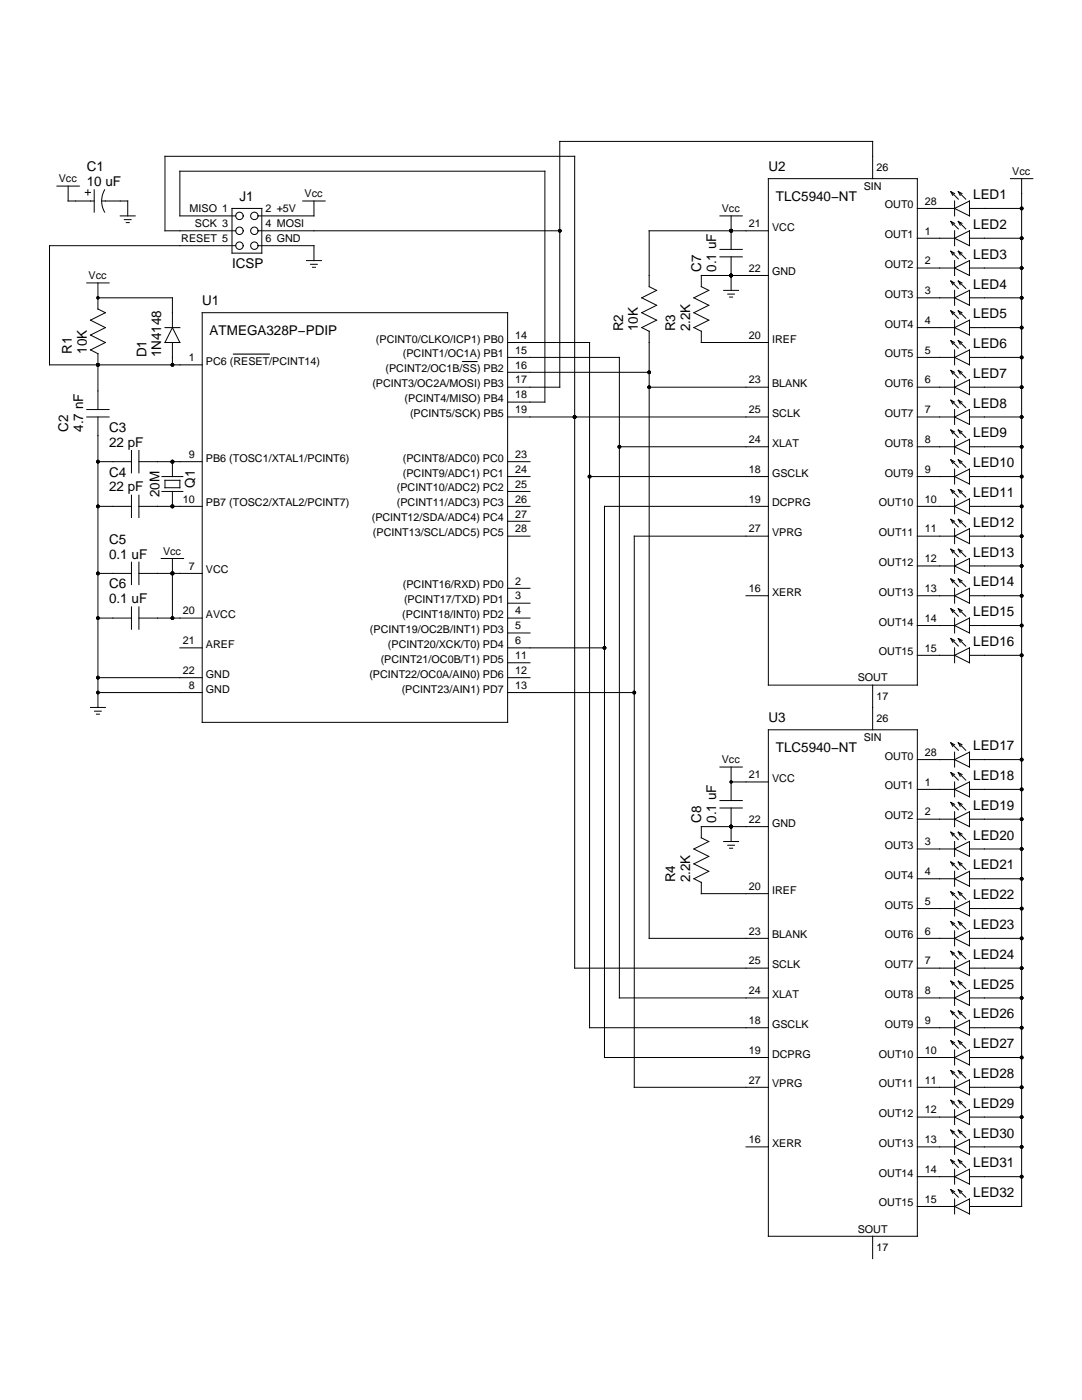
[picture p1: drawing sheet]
<svg xmlns="http://www.w3.org/2000/svg" width="216mm" height="279mm" viewBox="0 0 216 279" stroke-linecap="round" stroke-linejoin="round" font-family="sans-serif">
<g fill="none" stroke="#000" stroke-width=".2">
<path d="M11.4 37.1h4.4M13.6 37.1v3h5.2M17 38.4h1.1M17.5 37.9v1M18.8 37.9v4.4M20.9 37.9a4.5 4.5 0 0 0 0 4.4M153.3 35.7h29.7v101h-29.7zM174.1 35.7v-7.5h-62.4v49.1h-10.4M189.7 38.3l1.5 1.4M189.7 38.3l.4 .7M189.7 38.3l.8 .3M191.2 38.3l1.5 1.4"/>
<path d="M191.2 38.3l.4 .7M191.2 38.3l.8 .3M201.6 35.7h4.5M203.9 35.7v205.1h-10.5M17.3 56.5h4.5M19.5 56.5v5.2l1.5 .7-2.9 1.5 2.9 1.5-2.9 1.5 2.9 1.5-2.9 1.4 1.4 .8M19.5 59.4h14.9v6M20.3 40.1h5.2v3M24 43.1h3M24.8 43.8h1.4M25.2 44.4h.6M46.3 41.6h5.9v8.9h-5.9z"/>
<path d="M47 49h-37.1v23.8h30.5M47 43.1h-11.1v-8.9h72.8v46h-7.4M47 46.1h-14.1v-14.9h81.8v162h38.6M51.5 46.1h60.2M51.5 49h11.1v3M60.4 40.1h4.5M61.2 52h2.9M62 52.7h1.3M62.3 53.3h.6M62.6 40.1v3h-11.1M143.7 43.1h4.4M143.7 51.3h4.4"/>
<path d="M143.7 49.8h4.4M144.4 58h3M145.2 58.7h1.4M145.6 59.3h.6M145.9 43.1v6.7M145.9 51.3v6.7M153.3 55h-13.4v2.2l1.5 .8-2.9 1.4 2.9 1.5-2.9 1.5 2.9 1.5-2.9 1.5M153.3 46.1h-23.8v11.1l1.5 .8-3 1.4 3 1.5-3 1.5 3 1.5-3 1.5M183 59.4h7.5M183 53.5h7.5M183 47.5h7.5M183 41.6h7.5"/>
<path d="M189.7 44.2l1.5 1.5M189.7 44.2l.4 .7M189.7 44.2l.8 .4M189.7 50.1l1.5 1.5M189.7 50.1l.4 .8M189.7 50.1l.8 .4M189.7 56.1l1.5 1.5M189.7 56.1l.4 .7M189.7 56.1l.8 .4M190.5 41.6l2.9-1.5v3zM190.5 47.5l2.9-1.4v2.9zM190.5 53.5l2.9-1.5v3z"/>
<path d="M190.5 59.4l2.9-1.4v2.9zM190.5 40.1v3M190.5 46.1v2.9M190.5 52v3M190.5 58v2.9M191.2 44.2l1.5 1.5M191.2 44.2l.4 .7M191.2 44.2l.8 .4M191.2 50.1l1.5 1.5M191.2 50.1l.4 .8M191.2 50.1l.8 .4M191.2 56.1l1.5 1.5"/>
<path d="M191.2 56.1l.4 .7M191.2 56.1l.8 .4M193.4 59.4h10.5M193.4 53.5h10.5M193.4 47.5h10.5M193.4 41.6h10.5M19.5 70.6v11.1M32.9 65.4h3M34.4 68.4v4.4M34.4 65.4l1.5 3h-3zM40.4 62.4h60.9v81.8h-60.9zM101.3 68.4h16.3v136.7h35.7"/>
<path d="M101.3 71.3h22.3v127.9h29.7M101.3 74.3h28.2M128 65.4l1.5 .7M129.5 66.1v121.2h23.8M129.5 77.3h23.8M138.5 65.4l1.4 .7M139.9 66.1v2.3h13.4M183 77.3h7.5M183 71.3h7.5M183 65.4h7.5M189.7 62l1.5 1.5M189.7 62l.4 .8"/>
<path d="M189.7 62l.8 .4M189.7 68l1.5 1.5M189.7 68l.4 .7M189.7 68l.8 .4M189.7 73.9l1.5 1.5M189.7 73.9l.4 .8M189.7 73.9l.8 .4M189.7 79.9l1.5 1.5M189.7 79.9l.4 .7M189.7 79.9l.8 .3M190.5 65.4l2.9-1.5v3zM190.5 71.3l2.9-1.5v3z"/>
<path d="M190.5 77.3l2.9-1.5v3zM190.5 63.9v3M190.5 69.8v3M190.5 75.8v3M191.2 62l1.5 1.5M191.2 62l.4 .8M191.2 62l.8 .4M191.2 68l1.5 1.5M191.2 68l.4 .7M191.2 68l.8 .4M191.2 73.9l1.5 1.5M191.2 73.9l.4 .8"/>
<path d="M191.2 73.9l.8 .4M191.2 79.9l1.5 1.5M191.2 79.9l.4 .7M191.2 79.9l.8 .3M193.4 77.3h10.5M193.4 71.3h10.5M193.4 65.4h10.5M17.3 83.2h4.5M17.3 81.7h4.5M19.5 92.1h6.7M19.5 83.2v58M26.2 89.9v4.5"/>
<path d="M26.2 98.8v4.5M27.7 92.1h12.7M27.7 89.9v4.5M27.7 98.8v4.5M32.3 95.1h4.2M32.3 98.1h4.2M32.9 95.9h3v1.4h-3zM34.4 92.1v3M34.4 98.1v3M101.3 92.1h4.5M101.3 95.1h4.5M101.3 83.2h52"/>
<path d="M101.3 98.1h4.5M117.6 95.1h35.7M123.6 89.2h29.7M183 95.1h7.5M183 89.2h7.5M183 83.2h7.5M189.7 85.8l1.5 1.5M189.7 85.8l.4 .8M189.7 85.8l.8 .4M189.7 91.8l1.5 1.5M189.7 91.8l.4 .7M189.7 91.8l.8 .3"/>
<path d="M189.7 97.7l1.5 1.5M189.7 97.7l.4 .8M189.7 97.7l.8 .4M190.5 83.2l2.9-1.5v3zM190.5 89.2l2.9-1.5v3zM190.5 95.1l2.9-1.5v3zM190.5 81.7v3M190.5 87.7v3M190.5 93.6v3M190.5 99.6v2.9M191.2 85.8l.8 .4M191.2 85.8l1.5 1.5"/>
<path d="M191.2 85.8l.4 .8M191.2 91.8l1.5 1.5M191.2 91.8l.4 .7M191.2 91.8l.8 .3M191.2 97.7l1.5 1.5M191.2 97.7l.4 .8M191.2 97.7l.8 .4M193.4 95.1h10.5M193.4 89.2h10.5M193.4 83.2h10.5M19.5 101.1h6.7M19.5 114.4h6.7"/>
<path d="M26.2 112.2v4.5M27.7 101.1h12.7M27.7 112.2v4.5M27.7 114.4h12.7M32.2 111.5h4.4M34.4 111.5v11.9M101.3 101.1h4.5M101.3 107h4.5M101.3 104h4.5M101.3 117.4h4.5M148.9 118.9h4.4M153.3 101.1h-32.7v109.9h32.7"/>
<path d="M153.3 107h-26.7v110h26.7M183 101.1h7.5M183 107h7.5M183 118.9h7.5M183 112.9h7.5M189.7 103.7l1.5 1.4M189.7 103.7l.4 .7M189.7 103.7l.8 .3M189.7 109.6l1.5 1.5M189.7 109.6l.4 .7M189.7 109.6l.8 .4M189.7 115.5l1.5 1.5"/>
<path d="M189.7 115.5l.4 .8M189.7 115.5l.8 .4M190.5 101.1l2.9-1.5v2.9zM190.5 107l2.9-1.5v3zM190.5 112.9l2.9-1.4v2.9zM190.5 118.9l2.9-1.5v3zM190.5 105.5v3M190.5 111.5v2.9M190.5 117.4v3M191.2 103.7l1.5 1.4M191.2 103.7l.4 .7M191.2 103.7l.8 .3"/>
<path d="M191.2 109.6l1.5 1.5M191.2 109.6l.4 .7M191.2 109.6l.8 .4M191.2 115.5l1.5 1.5M191.2 115.5l.4 .8M191.2 115.5l.8 .4M193.4 101.1h10.5M193.4 107h10.5M193.4 118.9h10.5M193.4 112.9h10.5M19.5 135.2h20.9M19.5 138.2h20.9"/>
<path d="M19.5 123.4h6.7M26.2 121.1v4.5M27.7 121.1v4.5M27.7 123.4h12.7M35.9 129.3h4.5M101.3 135.2h4.5M101.3 129.3h19.3M101.3 138.2h25.3M101.3 123.4h4.5M101.3 120.4h4.5M101.3 126.3h4.5M101.3 132.3h4.5"/>
<path d="M174.1 136.7v8.9M183 130.8h7.5M183 124.8h7.5M189.7 121.5l1.5 1.5M189.7 121.5l.4 .7M189.7 121.5l.8 .4M189.7 127.4l1.5 1.5M189.7 127.4l.4 .8M189.7 127.4l.8 .4M190.5 124.8l2.9-1.4v2.9zM190.5 130.8l2.9-1.5v3zM190.5 123.4v2.9"/>
<path d="M190.5 129.3v3M191.2 121.5l1.5 1.5M191.2 121.5l.4 .7M191.2 121.5l.8 .4M191.2 127.4l1.5 1.5M191.2 127.4l.4 .8M191.2 127.4l.8 .4M193.4 130.8h10.5M193.4 124.8h10.5M18.1 141.2h2.9M18.9 141.9h1.3M19.2 142.5h.6"/>
<path d="M143.7 153.1h4.4M143.7 159.8h4.4M145.9 153.1v6.7M145.9 156.1h7.4M153.3 145.6h29.7v101.1h-29.7zM183 157.5h7.5M183 151.6h7.5M189.7 148.2l1.5 1.5M189.7 148.2l.4 .8M189.7 148.2l.8 .4M189.7 154.2l1.5 1.5M189.7 154.2l.4 .7"/>
<path d="M189.7 154.2l.8 .4M190.5 151.6l2.9-1.5v3zM190.5 157.5l2.9-1.4v2.9zM190.5 150.1v3M190.5 156.1v2.9M191.2 148.2l1.5 1.5M191.2 148.2l.4 .8M191.2 148.2l.8 .4M191.2 154.2l1.5 1.5M191.2 154.2l.4 .7M191.2 154.2l.8 .4M193.4 157.5h10.5"/>
<path d="M193.4 151.6h10.5M138.5 175.4l1.4 .7M139.9 176.1v2.2h13.4M143.7 161.3h4.4M144.4 167.9h3M145.2 168.7h1.4M145.6 169.3h.6M145.9 161.3v6.6M153.3 165h-13.4v2.2l1.5 .7-2.9 1.5 2.9 1.5-2.9 1.5 2.9 1.5-2.9 1.5M183 175.4h7.5M183 169.4h7.5M183 163.5h7.5"/>
<path d="M189.7 160.1l1.5 1.5M189.7 160.1l.4 .8M189.7 160.1l.8 .4M189.7 166.1l1.5 1.5M189.7 166.1l.4 .7M189.7 166.1l.8 .4M189.7 172l1.5 1.5M189.7 172l.4 .8M189.7 172l.8 .4M189.7 178l1.5 1.5M189.7 178l.4 .7M189.7 178l.8 .3"/>
<path d="M190.5 163.5l2.9-1.5v3zM190.5 169.4l2.9-1.5v3zM190.5 175.4l2.9-1.5v3zM190.5 162v3M190.5 167.9v3M190.5 173.9v3M190.5 179.8v3M191.2 160.1l1.5 1.5M191.2 160.1l.4 .8M191.2 160.1l.8 .4M191.2 166.1l1.5 1.5M191.2 166.1l.4 .7"/>
<path d="M191.2 166.1l.8 .4M191.2 172l1.5 1.5M191.2 172l.4 .8M191.2 172l.8 .4M191.2 178l1.5 1.5M191.2 178l.4 .7M191.2 178l.8 .3M193.4 175.4h10.5M193.4 169.4h10.5M193.4 163.5h10.5M183 187.3h7.5M183 199.2h7.5"/>
<path d="M183 193.2h7.5M183 181.3h7.5M189.7 183.9l1.5 1.5M189.7 183.9l.4 .8M189.7 183.9l.8 .4M189.7 189.9l1.5 1.5M189.7 189.9l.4 .7M189.7 189.9l.8 .3M189.7 195.8l1.5 1.5M189.7 195.8l.4 .8M189.7 195.8l.8 .4M190.5 181.3l2.9-1.5v3z"/>
<path d="M190.5 187.3l2.9-1.5v3zM190.5 193.2l2.9-1.5v3zM190.5 199.2l2.9-1.5v2.9zM190.5 185.8v3M190.5 191.7v3M190.5 197.7v2.9M191.2 195.8l.8 .4M191.2 183.9l1.5 1.5M191.2 183.9l.4 .8M191.2 183.9l.8 .4M191.2 189.9l1.5 1.5M191.2 189.9l.4 .7"/>
<path d="M191.2 189.9l.8 .3M191.2 195.8l1.5 1.5M191.2 195.8l.4 .8M193.4 187.3h10.5M193.4 199.2h10.5M193.4 193.2h10.5M193.4 181.3h10.5M183 217h7.5M183 211h7.5M183 205.1h7.5M189.7 201.8l1.5 1.4M189.7 201.8l.4 .7"/>
<path d="M189.7 201.8l.8 .3M189.7 207.7l1.5 1.5M189.7 207.7l.4 .7M189.7 207.7l.8 .4M189.7 213.7l1.5 1.4M189.7 213.7l.4 .7M189.7 213.7l.8 .3M189.7 219.6l1.5 1.5M189.7 219.6l.4 .7M189.7 219.6l.8 .4M190.5 205.1l2.9-1.5v3zM190.5 211l2.9-1.4v2.9z"/>
<path d="M190.5 217l2.9-1.5v3zM190.5 203.6v3M190.5 209.6v2.9M190.5 215.5v3M191.2 201.8l1.5 1.4M191.2 201.8l.4 .7M191.2 201.8l.8 .3M191.2 207.7l1.5 1.5M191.2 207.7l.4 .7M191.2 207.7l.8 .4M191.2 213.7l1.5 1.4M191.2 213.7l.4 .7"/>
<path d="M191.2 213.7l.8 .3M191.2 219.6l1.5 1.5M191.2 219.6l.4 .7M191.2 219.6l.8 .4M193.4 217h10.5M193.4 211h10.5M193.4 205.1h10.5M148.9 228.9h4.4M183 234.8h7.5M183 228.9h7.5M183 222.9h7.5M189.7 225.5l1.5 1.5"/>
<path d="M189.7 225.5l.4 .8M189.7 225.5l.8 .4M189.7 231.5l1.5 1.5M189.7 231.5l.4 .7M189.7 231.5l.8 .4M189.7 237.4l1.5 1.5M189.7 237.4l.4 .8M189.7 237.4l.8 .4M190.5 222.9l2.9-1.4v2.9zM190.5 228.9l2.9-1.5v3zM190.5 234.8l2.9-1.5v3zM190.5 221.5v2.9"/>
<path d="M190.5 227.4v3M190.5 233.3v3M190.5 239.3v3M191.2 225.5l1.5 1.5M191.2 225.5l.4 .8M191.2 225.5l.8 .4M191.2 231.5l1.5 1.5M191.2 231.5l.4 .7M191.2 231.5l.8 .4M191.2 237.4l1.5 1.5M191.2 237.4l.4 .8M191.2 237.4l.8 .4"/>
<path d="M193.4 234.8h10.5M193.4 228.9h10.5M193.4 222.9h10.5M174.1 246.7v4.5M183 240.8h7.5M190.5 240.8l2.9-1.5v3z"/>
<circle cx="47.8" cy="46.1" r=".74"/>
<circle cx="47.8" cy="43.1" r=".74"/>
<circle cx="47.8" cy="49" r=".74"/>
<circle cx="50.8" cy="46.1" r=".74"/>
<circle cx="50.8" cy="43.1" r=".74"/>
<circle cx="50.8" cy="49" r=".74"/>
</g>
<g fill="#000">
<circle cx="19.5" cy="59.4" r=".37"/>
<circle cx="111.7" cy="46.1" r=".37"/>
<circle cx="145.9" cy="46.1" r=".37"/>
<circle cx="145.9" cy="55" r=".37"/>
<circle cx="203.9" cy="41.6" r=".37"/>
<circle cx="203.9" cy="59.4" r=".37"/>
<circle cx="203.9" cy="53.5" r=".37"/>
<circle cx="203.9" cy="47.5" r=".37"/>
<circle cx="19.5" cy="72.8" r=".37"/>
<circle cx="34.4" cy="72.8" r=".37"/>
<circle cx="129.5" cy="74.3" r=".37"/>
<circle cx="129.5" cy="77.3" r=".37"/>
<circle cx="203.9" cy="65.4" r=".37"/>
<circle cx="203.9" cy="77.3" r=".37"/>
<circle cx="203.9" cy="71.3" r=".37"/>
<circle cx="19.5" cy="92.1" r=".37"/>
<circle cx="34.4" cy="92.1" r=".37"/>
<circle cx="114.7" cy="83.2" r=".37"/>
<circle cx="117.6" cy="95.1" r=".37"/>
<circle cx="123.6" cy="89.2" r=".37"/>
<circle cx="203.9" cy="89.2" r=".37"/>
<circle cx="203.9" cy="95.1" r=".37"/>
<circle cx="203.9" cy="83.2" r=".37"/>
<circle cx="19.5" cy="114.4" r=".37"/>
<circle cx="19.5" cy="101.1" r=".37"/>
<circle cx="34.4" cy="114.4" r=".37"/>
<circle cx="34.4" cy="101.1" r=".37"/>
<circle cx="203.9" cy="112.9" r=".37"/>
<circle cx="203.9" cy="118.9" r=".37"/>
<circle cx="203.9" cy="101.1" r=".37"/>
<circle cx="203.9" cy="107" r=".37"/>
<circle cx="19.5" cy="123.4" r=".37"/>
<circle cx="19.5" cy="135.2" r=".37"/>
<circle cx="19.5" cy="138.2" r=".37"/>
<circle cx="34.4" cy="123.4" r=".37"/>
<circle cx="120.6" cy="129.3" r=".37"/>
<circle cx="126.6" cy="138.2" r=".37"/>
<circle cx="203.9" cy="124.8" r=".37"/>
<circle cx="203.9" cy="130.8" r=".37"/>
<circle cx="145.9" cy="156.1" r=".37"/>
<circle cx="203.9" cy="157.5" r=".37"/>
<circle cx="203.9" cy="151.6" r=".37"/>
<circle cx="145.9" cy="165" r=".37"/>
<circle cx="203.9" cy="169.4" r=".37"/>
<circle cx="203.9" cy="175.4" r=".37"/>
<circle cx="203.9" cy="163.5" r=".37"/>
<circle cx="203.9" cy="181.3" r=".37"/>
<circle cx="203.9" cy="199.2" r=".37"/>
<circle cx="203.9" cy="193.2" r=".37"/>
<circle cx="203.9" cy="187.3" r=".37"/>
<circle cx="203.9" cy="217" r=".37"/>
<circle cx="203.9" cy="205.1" r=".37"/>
<circle cx="203.9" cy="211" r=".37"/>
<circle cx="203.9" cy="222.9" r=".37"/>
<circle cx="203.9" cy="234.8" r=".37"/>
<circle cx="203.9" cy="228.9" r=".37"/>
</g>
<path d="M46.6 70.7h7.1M92.3 72.2h2.9" fill="none" stroke="#000" stroke-width=".21"/>
<g font-size="2.7">
<text x="17.3" y="34.2">C1</text>
<text x="153.3" y="34.2">U2</text>
<text x="17.3" y="37.1">10 uF</text>
<text x="47.8" y="40.1">J1</text>
<text x="154.8" y="40.1">TLC5940−NT</text>
<text x="194.2" y="39.7">LED1</text>
<text x="194.2" y="45.7">LED2</text>
<text x="46.3" y="53.5">ICSP</text>
<text x="194.2" y="51.6">LED3</text>
<text x="139.9" y="54.2" transform="rotate(-90 139.9 54.2)">C7</text>
<text x="142.9" y="54.2" transform="rotate(-90 142.9 54.2)">0.1 uF</text>
<text x="194.2" y="57.6">LED4</text>
<text x="40.3" y="60.9">U1</text>
<text x="194.2" y="63.5">LED5</text>
<text x="14.3" y="70.6" transform="rotate(-90 14.3 70.6)">R1</text>
<text x="17.3" y="70.6" transform="rotate(-90 17.3 70.6)">10K</text>
<text x="29.2" y="71.3" transform="rotate(-90 29.2 71.3)">D1</text>
<text x="32.2" y="71.3" transform="rotate(-90 32.2 71.3)">1N4148</text>
<text x="41.8" y="66.9">ATMEGA328P−PDIP</text>
<text x="124.3" y="66.1" transform="rotate(-90 124.3 66.1)">R2</text>
<text x="127.3" y="66.1" transform="rotate(-90 127.3 66.1)">10K</text>
<text x="134.7" y="66.1" transform="rotate(-90 134.7 66.1)">R3</text>
<text x="137.7" y="66.1" transform="rotate(-90 137.7 66.1)">2.2K</text>
<text x="194.2" y="69.5">LED6</text>
<text x="194.2" y="75.4">LED7</text>
<text x="194.2" y="81.4">LED8</text>
<text x="13.6" y="86.2" transform="rotate(-90 13.6 86.2)">C2</text>
<text x="16.6" y="86.2" transform="rotate(-90 16.6 86.2)">4.7 nF</text>
<text x="21.8" y="86.2">C3</text>
<text x="21.8" y="89.2">22 pF</text>
<text x="194.2" y="87.3">LED9</text>
<text x="21.8" y="95.1">C4</text>
<text x="194.2" y="93.3">LED10</text>
<text x="21.8" y="98.1">22 pF</text>
<text x="31.8" y="99.2" transform="rotate(-90 31.8 99.2)">20M</text>
<text x="38.9" y="97.3" transform="rotate(-90 38.9 97.3)">Q1</text>
<text x="194.2" y="99.2">LED11</text>
<text x="194.2" y="105.1">LED12</text>
<text x="21.8" y="108.5">C5</text>
<text x="21.8" y="111.5">0.1 uF</text>
<text x="194.2" y="111.1">LED13</text>
<text x="21.8" y="117.4">C6</text>
<text x="194.2" y="117">LED14</text>
<text x="21.8" y="120.4">0.1 uF</text>
<text x="194.2" y="123">LED15</text>
<text x="194.2" y="128.9">LED16</text>
<text x="153.3" y="144.2">U3</text>
<text x="194.2" y="149.7">LED17</text>
<text x="154.8" y="150.1">TLC5940−NT</text>
<text x="194.2" y="155.7">LED18</text>
<text x="194.2" y="161.6">LED19</text>
<text x="139.9" y="164.2" transform="rotate(-90 139.9 164.2)">C8</text>
<text x="142.9" y="164.2" transform="rotate(-90 142.9 164.2)">0.1 uF</text>
<text x="194.2" y="167.6">LED20</text>
<text x="194.2" y="173.5">LED21</text>
<text x="134.7" y="176.1" transform="rotate(-90 134.7 176.1)">R4</text>
<text x="137.7" y="176.1" transform="rotate(-90 137.7 176.1)">2.2K</text>
<text x="194.2" y="179.5">LED22</text>
<text x="194.2" y="185.4">LED23</text>
<text x="194.2" y="191.4">LED24</text>
<text x="194.2" y="197.3">LED25</text>
<text x="194.2" y="203.2">LED26</text>
<text x="194.2" y="209.2">LED27</text>
<text x="194.2" y="215.1">LED28</text>
<text x="194.2" y="221.1">LED29</text>
<text x="194.2" y="227">LED30</text>
<text x="194.2" y="233">LED31</text>
<text x="194.2" y="238.9">LED32</text>
</g>
<g font-size="2.1">
<text x="174.9" y="34.2">26</text>
<text x="202" y="34.9">Vcc</text>
<text x="11.7" y="36.4">Vcc</text>
<text x="60.8" y="39.4">Vcc</text>
<text x="172.3" y="38">SIN</text>
<text x="176.6" y="41.6">OUT0</text>
<text x="184.5" y="40.9">28</text>
<text x="37.8" y="42.3">MISO 1</text>
<text x="38.9" y="45.3">SCK 3</text>
<text x="53" y="42.3">2 +5V</text>
<text x="53" y="45.3">4 MOSI</text>
<text x="144" y="42.3">Vcc</text>
<text x="149.4" y="45.3">21</text>
<text x="154.1" y="46.1">VCC</text>
<text x="176.6" y="47.5">OUT1</text>
<text x="184.5" y="46.8">1</text>
<text x="36.2" y="48.3">RESET 5</text>
<text x="53" y="48.3">6 GND</text>
<text x="176.6" y="53.5">OUT2</text>
<text x="184.5" y="52.7">2</text>
<text x="17.7" y="55.7">Vcc</text>
<text x="149.4" y="54.2">22</text>
<text x="154.1" y="55">GND</text>
<text x="176.6" y="59.4">OUT3</text>
<text x="184.5" y="58.7">3</text>
<text x="176.6" y="65.4">OUT4</text>
<text x="184.5" y="64.6">4</text>
<text x="75" y="68.4">(PCINT0/CLKO/ICP1) PB0</text>
<text x="80.4" y="71.3">(PCINT1/OC1A) PB1</text>
<text x="102.8" y="67.6">14</text>
<text x="102.8" y="70.6">15</text>
<text x="149.4" y="67.6">20</text>
<text x="154.1" y="68.4">IREF</text>
<text x="176.6" y="71.3">OUT5</text>
<text x="184.5" y="70.6">5</text>
<text x="37.7" y="72.1">1</text>
<text x="41.1" y="72.8">PC6 (RESET/PCINT14)</text>
<text x="74.3" y="77.3">(PCINT3/OC2A/MOSI) PB3</text>
<text x="76.9" y="74.3">(PCINT2/OC1B/SS) PB2</text>
<text x="102.8" y="73.6">16</text>
<text x="102.8" y="76.5">17</text>
<text x="149.4" y="76.5">23</text>
<text x="154.1" y="77.3">BLANK</text>
<text x="176.6" y="77.3">OUT6</text>
<text x="184.5" y="76.5">6</text>
<text x="80.7" y="80.2">(PCINT4/MISO) PB4</text>
<text x="81.8" y="83.2">(PCINT5/SCK) PB5</text>
<text x="102.8" y="79.5">18</text>
<text x="102.8" y="82.5">19</text>
<text x="149.4" y="82.5">25</text>
<text x="154.1" y="83.2">SCLK</text>
<text x="176.6" y="83.2">OUT7</text>
<text x="184.5" y="82.5">7</text>
<text x="149.4" y="88.4">24</text>
<text x="154.1" y="89.2">XLAT</text>
<text x="176.6" y="89.2">OUT8</text>
<text x="184.5" y="88.4">8</text>
<text x="37.7" y="91.4">9</text>
<text x="41.1" y="92.1">PB6 (TOSC1/XTAL1/PCINT6)</text>
<text x="80.4" y="92.1">(PCINT8/ADC0) PC0</text>
<text x="80.4" y="95.1">(PCINT9/ADC1) PC1</text>
<text x="102.8" y="91.4">23</text>
<text x="102.8" y="94.4">24</text>
<text x="149.4" y="94.4">18</text>
<text x="154.1" y="95.1">GSCLK</text>
<text x="176.6" y="95.1">OUT9</text>
<text x="184.5" y="94.4">9</text>
<text x="36.5" y="100.3">10</text>
<text x="41.1" y="101.1">PB7 (TOSC2/XTAL2/PCINT7)</text>
<text x="79.2" y="98.1">(PCINT10/ADC2) PC2</text>
<text x="79.2" y="101.1">(PCINT11/ADC3) PC3</text>
<text x="102.8" y="97.3">25</text>
<text x="102.8" y="100.3">26</text>
<text x="149.4" y="100.3">19</text>
<text x="154.1" y="101.1">DCPRG</text>
<text x="175.4" y="101.1">OUT10</text>
<text x="184.5" y="100.3">10</text>
<text x="74.2" y="104">(PCINT12/SDA/ADC4) PC4</text>
<text x="74.4" y="107">(PCINT13/SCL/ADC5) PC5</text>
<text x="102.8" y="103.3">27</text>
<text x="102.8" y="106.3">28</text>
<text x="149.4" y="106.3">27</text>
<text x="154.1" y="107">VPRG</text>
<text x="175.4" y="107">OUT11</text>
<text x="184.5" y="106.3">11</text>
<text x="32.5" y="110.7">Vcc</text>
<text x="37.7" y="113.7">7</text>
<text x="175.4" y="112.9">OUT12</text>
<text x="184.5" y="112.2">12</text>
<text x="41.1" y="114.4">VCC</text>
<text x="80.4" y="117.4">(PCINT16/RXD) PD0</text>
<text x="102.8" y="116.7">2</text>
<text x="102.8" y="119.6">3</text>
<text x="149.4" y="118.1">16</text>
<text x="154.1" y="118.9">XERR</text>
<text x="175.4" y="118.9">OUT13</text>
<text x="184.5" y="118.1">13</text>
<text x="36.5" y="122.6">20</text>
<text x="41.1" y="123.4">AVCC</text>
<text x="80.3" y="123.4">(PCINT18/INT0) PD2</text>
<text x="80.6" y="120.4">(PCINT17/TXD) PD1</text>
<text x="102.8" y="122.6">4</text>
<text x="102.8" y="125.6">5</text>
<text x="175.4" y="124.8">OUT14</text>
<text x="184.5" y="124.1">14</text>
<text x="36.5" y="128.6">21</text>
<text x="41.1" y="129.3">AREF</text>
<text x="73.8" y="126.3">(PCINT19/OC2B/INT1) PD3</text>
<text x="77.4" y="129.3">(PCINT20/XCK/T0) PD4</text>
<text x="102.8" y="128.6">6</text>
<text x="102.8" y="131.5">11</text>
<text x="175.4" y="130.8">OUT15</text>
<text x="184.5" y="130">15</text>
<text x="36.5" y="134.5">22</text>
<text x="37.7" y="137.5">8</text>
<text x="41.1" y="135.2">GND</text>
<text x="73.7" y="135.2">(PCINT22/OC0A/AIN0) PD6</text>
<text x="76" y="132.3">(PCINT21/OC0B/T1) PD5</text>
<text x="102.8" y="134.5">12</text>
<text x="102.8" y="137.5">13</text>
<text x="171.1" y="136">SOUT</text>
<text x="41.1" y="138.2">GND</text>
<text x="80.1" y="138.2">(PCINT23/AIN1) PD7</text>
<text x="174.9" y="139.7">17</text>
<text x="172.3" y="148">SIN</text>
<text x="174.9" y="144.2">26</text>
<text x="144" y="152.3">Vcc</text>
<text x="149.4" y="155.3">21</text>
<text x="176.6" y="151.6">OUT0</text>
<text x="184.5" y="150.9">28</text>
<text x="154.1" y="156.1">VCC</text>
<text x="176.6" y="157.5">OUT1</text>
<text x="184.5" y="156.8">1</text>
<text x="149.4" y="164.2">22</text>
<text x="154.1" y="165">GND</text>
<text x="176.6" y="163.5">OUT2</text>
<text x="184.5" y="162.7">2</text>
<text x="176.6" y="169.4">OUT3</text>
<text x="184.5" y="168.7">3</text>
<text x="149.4" y="177.6">20</text>
<text x="154.1" y="178.3">IREF</text>
<text x="176.6" y="175.4">OUT4</text>
<text x="184.5" y="174.6">4</text>
<text x="176.6" y="181.3">OUT5</text>
<text x="184.5" y="180.6">5</text>
<text x="149.4" y="186.5">23</text>
<text x="154.1" y="187.3">BLANK</text>
<text x="176.6" y="187.3">OUT6</text>
<text x="184.5" y="186.5">6</text>
<text x="149.4" y="192.5">25</text>
<text x="154.1" y="193.2">SCLK</text>
<text x="176.6" y="193.2">OUT7</text>
<text x="184.5" y="192.5">7</text>
<text x="149.4" y="198.4">24</text>
<text x="154.1" y="199.2">XLAT</text>
<text x="176.6" y="199.2">OUT8</text>
<text x="184.5" y="198.4">8</text>
<text x="149.4" y="204.4">18</text>
<text x="154.1" y="205.1">GSCLK</text>
<text x="176.6" y="205.1">OUT9</text>
<text x="184.5" y="204.4">9</text>
<text x="149.4" y="210.3">19</text>
<text x="154.1" y="211">DCPRG</text>
<text x="175.4" y="211">OUT10</text>
<text x="184.5" y="210.3">10</text>
<text x="149.4" y="216.3">27</text>
<text x="154.1" y="217">VPRG</text>
<text x="175.4" y="217">OUT11</text>
<text x="184.5" y="216.3">11</text>
<text x="175.4" y="222.9">OUT12</text>
<text x="184.5" y="222.2">12</text>
<text x="149.4" y="228.1">16</text>
<text x="154.1" y="228.9">XERR</text>
<text x="175.4" y="228.9">OUT13</text>
<text x="184.5" y="228.1">13</text>
<text x="175.4" y="234.8">OUT14</text>
<text x="184.5" y="234.1">14</text>
<text x="171.1" y="246">SOUT</text>
<text x="175.4" y="240.8">OUT15</text>
<text x="184.5" y="240">15</text>
<text x="174.9" y="249.7">17</text>
</g>
</svg>
